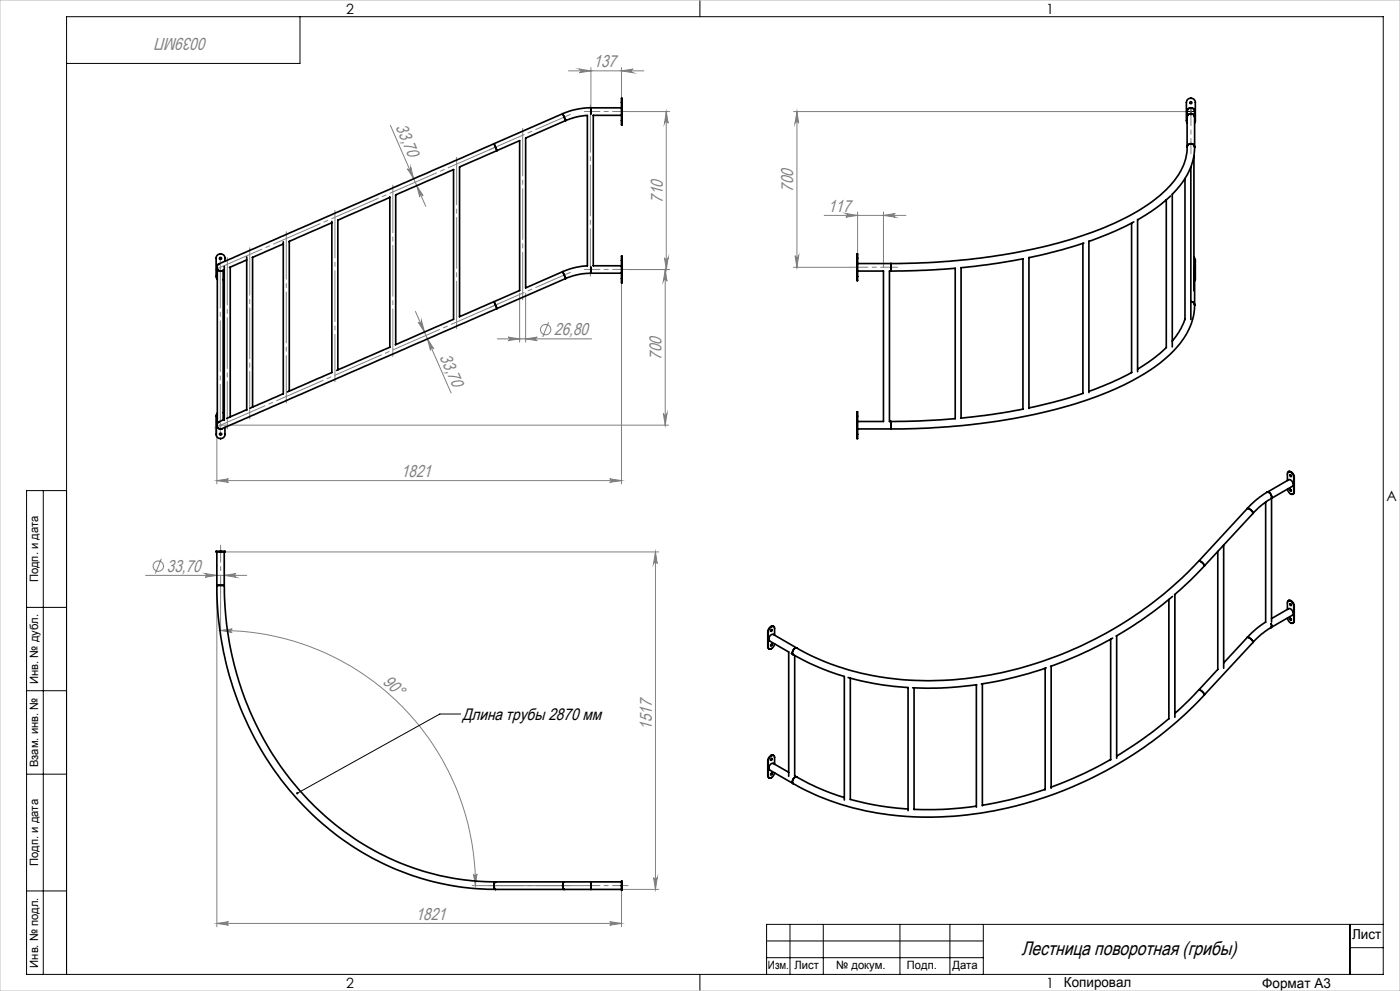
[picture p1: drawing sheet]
<svg xmlns="http://www.w3.org/2000/svg" width="420mm" height="297mm" viewBox="0 0 420 297" stroke-linecap="round" stroke-linejoin="round" font-family="sans-serif">
<g fill="none" stroke="#808080" stroke-width=".3">
<path d="M117.1 37.6l10.6 24.2M170.5 21.2h22.6M173.8 20.7l3.5 .5-3.5 .6a.55 .55 0 0 0 .5-.5 .55 .55 0 0 0-.5-.6zM177.3 20.2v12.1M186.4 20.2v12.1M186.4 21.2l3.5-.5a.55 .55 0 0 0-.5 .6 .55 .55 0 0 0 .5 .5zM188.5 33.4h12.4M199.9 33.4l.5 3.5a.55 .55 0 0 0-.5-.5 .55 .55 0 0 0-.5 .5zM199.9 33.4v47.4M238.1 33.4h118M239.1 33.4v46.7M239.1 33.4l.5 3.5a.55 .55 0 0 0-.5-.5 .55 .55 0 0 0-.6 .5z"/>
<path d="M122.2 50.6a.54 .54 0 0 0 .7 .2 .54 .54 0 0 0 .3-.6l.9 3.4zM125 55.6l1.9 3a.54 .54 0 0 0-.7-.2 .54 .54 0 0 0-.3 .7zM199.4 77.3a.55 .55 0 0 0 .5 .5 .55 .55 0 0 0 .5-.5l-.5 3.5zM238.5 76.6a.55 .55 0 0 0 .6 .5 .55 .55 0 0 0 .5-.5l-.5 3.5zM247.3 64.6h24.5M253.8 64l3.5 .6-3.5 .5a.55 .55 0 0 0 .5-.6 .55 .55 0 0 0-.5-.5zM257.3 63.5v14.2M265 64.6l3.6-.6a.55 .55 0 0 0-.6 .5 .55 .55 0 0 0 .6 .6zM265 63.5v16.6M124.6 93.3l10.7 24.5M125.4 96.5a.54 .54 0 0 0 .7 .3 .54 .54 0 0 0 .3-.7l1 3.4zM155.9 87.9v14.6"/>
<path d="M157.7 87.9v14.6M164.6 96.6l-1.8 4.4M186.4 84.8v60.2M199.6 80.8l.5 3.5a.55 .55 0 0 0-.6-.5 .55 .55 0 0 0-.5 .5zM199.6 80.8v46.6M200.9 80.8h-12.4M238.1 80.1h17.2M128.2 101.6l1.9 3a.54 .54 0 0 0-.7-.3 .54 .54 0 0 0-.2 .7zM149.2 101.6h28.3M152.4 101l3.5 .6-3.5 .5a.53 .53 0 0 0 .5-.5 .53 .53 0 0 0-.5-.6zM157.7 101.6l3.5-.6a.53 .53 0 0 0-.5 .6 .53 .53 0 0 0 .5 .5zM65.1 127.5v17.5"/>
<path d="M66.2 127.4h134.4M199 123.9a.55 .55 0 0 0 .5 .6 .55 .55 0 0 0 .6-.6l-.5 3.5zM65.1 144h121.3M65.1 144l3.4-.5a.53 .53 0 0 0-.5 .5 .53 .53 0 0 0 .5 .6zM182.9 143.5l3.5 .5-3.5 .6a.53 .53 0 0 0 .6-.6 .53 .53 0 0 0-.6-.5zM43.7 172.4h30.3M48.4 167.5l-1.8 4.4M61.6 171.9l3.5 .5-3.5 .6a.55 .55 0 0 0 .5-.5 .55 .55 0 0 0-.5-.6zM65.1 175.4v102.3M66.2 177.4v12.5M67.3 172.4l3.5-.5a.55 .55 0 0 0-.5 .6 .55 .55 0 0 0 .5 .5zM67.5 165.4h130.1"/>
<path d="M196.6 165.4l.6 3.5a.55 .55 0 0 0-.6-.5 .55 .55 0 0 0-.5 .5zM196.6 165.4v101.2M66.2 188.9l3.5-.4a.55 .55 0 0 0-.5 .5 .55 .55 0 0 0 .4 .6zM66.2 188.9a76.5 76.5 0 0 1 76.4 76.5M65.1 276.8l3.4-.6a.53 .53 0 0 0-.5 .6 .53 .53 0 0 0 .5 .5zM65.1 276.8h121.3M141.6 265.4h33.7M142 261.9a.53 .53 0 0 0 .6 .5 .53 .53 0 0 0 .5-.5l-.5 3.5zM182.9 276.2l3.5 .6-3.5 .5a.53 .53 0 0 0 .6-.5 .53 .53 0 0 0-.6-.6zM186.4 266.6h11.2M186.4 266.8v10.9M196.1 263a.55 .55 0 0 0 .5 .6 .55 .55 0 0 0 .6-.6l-.6 3.6z"/>
<circle cx="163.7" cy="98.8" r="1.56"/>
<circle cx="47.5" cy="169.7" r="1.55"/>
</g>
<path d="M0 0h420v297h-420zM65.7 127.4h1M65.8 127.1l.7 .7M66.2 126.9v1M66.5 127.1l-.7 .7" fill="none" stroke="#c0c0c0" stroke-width=".3"/>
<path d="M357.2 33.4h-1.1M357.3 33.3v-1.1M357.3 33.6v1M357.4 33.4h1.1M66.1 130.1h-.3M66.2 130v-.3M66.2 130.2v.3M66.3 130.1h.3" fill="none" stroke="#000" stroke-width=".3" stroke-dasharray="15.2 1.3 1.3 1.3"/>
<g fill="none" stroke="#000" stroke-width=".3">
<path d="M90 5v14h-70M210 0v5M357.2 33.4h.1M357.3 33.4v.1M66.1 130.1h.1M66.2 130v.2M13 147v145M20 147h-12v145h407v-287h-395v287M8 182h12M8 207h12M138.2 214h-6.3l-42.7 23.7M8 232h12"/>
<path d="M8 267h12M237 277v15M247 277v15M270 277v15M285 277v15M295 277v15M405 277v15M415 277h-185v15M210 292v5M230 282h65M230 287h65M405 284h10"/>
</g>
<path d="M269.3 80.1h-14M66.2 177.4v-14" fill="none" stroke="#808080" stroke-width=".3" stroke-dasharray="15.2 1.3 1.3 1.3" stroke-dashoffset="10.1"/>
<path d="M188.4 33.4h-13.1M357.3 33.1v13M188.4 80.8h-13.1M188.4 265.4h-13.1" fill="none" stroke="#808080" stroke-width=".3" stroke-dasharray="15.2 1.3 1.3 1.3" stroke-dashoffset="10.6"/>
<path d="M171.3 265.4h-24.6" fill="none" stroke="#808080" stroke-width=".3" stroke-dasharray="15.2 1.3 1.3 1.3" stroke-dashoffset="4.8"/>
<path d="M171.1 34.3l-24.3 10.6M171.1 81.6l-24.3 10.6" fill="none" stroke="#808080" stroke-width=".3" stroke-dasharray="15.2 1.3 1.3 1.3" stroke-dashoffset="3.9"/>
<path d="M64.4 80.9l84.3-36.8" fill="none" stroke="#808080" stroke-width=".3" stroke-dasharray="15.2 1.3 1.3 1.3" stroke-dashoffset="-.3"/>
<path d="M64.4 128.2l86.1-37.6" fill="none" stroke="#808080" stroke-width=".3" stroke-dasharray="15.2 1.3 1.3 1.3" stroke-dashoffset="-1.3"/>
<path d="M137 98.5v-51.4M156.8 89.8v-51.3M177.1 82.8v-51.4M100.5 114.4v-51.3M117.8 106.8v-51.3M66.1 129.4v-51.3M68.2 128.5v-51.3M74.9 125.6v-51.4M85.9 120.8v-51.4" fill="none" stroke="#808080" stroke-width=".3" stroke-dasharray="15.2 1.3 1.3 1.3" stroke-dashoffset="1"/>
<path d="M88.9 237.5a.36 .36 0 0 1 .5 0 .36 .36 0 0 1 0 .5 .36 .36 0 0 1-.5-.1l.3-.2-.3 .2z" fill="#000"/>
<g fill="#808080">
<path d="M199 123.9a.55 .55 0 0 0 .5 .6 .55 .55 0 0 0 .6-.6l-.5 3.5zM199.6 80.8l.5 3.5a.55 .55 0 0 0-.6-.5 .55 .55 0 0 0-.5 .5z"/>
<path d="M125 55.6l1.9 3a.54 .54 0 0 0-.7-.2 .54 .54 0 0 0-.3 .7zM122.2 50.6a.54 .54 0 0 0 .7 .2 .54 .54 0 0 0 .3-.6l.9 3.4z"/>
<path d="M142 261.9a.53 .53 0 0 0 .6 .5 .53 .53 0 0 0 .5-.5l-.5 3.5zM66.2 188.9l3.5-.4a.55 .55 0 0 0-.5 .5 .55 .55 0 0 0 .4 .6z"/>
<path d="M182.9 276.2l3.5 .6-3.5 .5a.53 .53 0 0 0 .6-.5 .53 .53 0 0 0-.6-.6zM65.1 276.8l3.4-.6a.53 .53 0 0 0-.5 .6 .53 .53 0 0 0 .5 .5z"/>
<path d="M152.4 101l3.5 .6-3.5 .5a.53 .53 0 0 0 .5-.5 .53 .53 0 0 0-.5-.6zM157.7 101.6l3.5-.6a.53 .53 0 0 0-.5 .6 .53 .53 0 0 0 .5 .5z"/>
<path d="M265 64.6l3.6-.6a.55 .55 0 0 0-.6 .5 .55 .55 0 0 0 .6 .6zM253.8 64l3.5 .6-3.5 .5a.55 .55 0 0 0 .5-.6 .55 .55 0 0 0-.5-.5z"/>
<path d="M65.1 144l3.4-.5a.53 .53 0 0 0-.5 .5 .53 .53 0 0 0 .5 .6zM182.9 143.5l3.5 .5-3.5 .6a.53 .53 0 0 0 .6-.6 .53 .53 0 0 0-.6-.5z"/>
<path d="M186.4 21.2l3.5-.5a.55 .55 0 0 0-.5 .6 .55 .55 0 0 0 .5 .5zM173.8 20.7l3.5 .5-3.5 .6a.55 .55 0 0 0 .5-.5 .55 .55 0 0 0-.5-.6z"/>
<path d="M238.5 76.6a.55 .55 0 0 0 .6 .5 .55 .55 0 0 0 .5-.5l-.5 3.5zM239.1 33.4l.5 3.5a.55 .55 0 0 0-.5-.5 .55 .55 0 0 0-.6 .5zM196.1 263a.55 .55 0 0 0 .5 .6 .55 .55 0 0 0 .6-.6l-.6 3.6zM196.6 165.4l.6 3.5a.55 .55 0 0 0-.6-.5 .55 .55 0 0 0-.5 .5z"/>
<path d="M199.4 77.3a.55 .55 0 0 0 .5 .5 .55 .55 0 0 0 .5-.5l-.5 3.5zM199.9 33.4l.5 3.5a.55 .55 0 0 0-.5-.5 .55 .55 0 0 0-.5 .5z"/>
<path d="M125.4 96.5a.54 .54 0 0 0 .7 .3 .54 .54 0 0 0 .3-.7l1 3.4zM128.2 101.6l1.9 3a.54 .54 0 0 0-.7-.3 .54 .54 0 0 0-.2 .7z"/>
<path d="M61.6 171.9l3.5 .5-3.5 .6a.55 .55 0 0 0 .5-.5 .55 .55 0 0 0-.5-.6zM67.3 172.4l3.5-.5a.55 .55 0 0 0-.5 .6 .55 .55 0 0 0 .5 .5z"/>
</g>
<g fill="none" stroke="#000" stroke-width=".5">
<path d="M168.8 34.1l.9 2M168.8 34.1l-20.6 9M169.7 36.1l3.4-1.1 3.1-.4v45.1l-3.2 .4-4.2 1.3M169.7 36.1l-12 5.3v44.9l11.1-4.9M177.3 32.3l-2.2 .1-2.8 .5-3.5 1.2M177.3 32.3v1.8zM177.3 32.3h9.1M186.4 30.7v-1.2h.2v1.2M186.4 36.2v1.2h.2v-1.2M186.4 34.6h-8.4v45.1h8.4M186.4 30.7h.2M186.4 36.2h.2"/>
<path d="M186.4 30.7v5.5M186.6 30.7v5.5M356.1 33.4v1.7M356.1 33.4a1.13 1.13 0 0 1 1.2-1.1 1.13 1.13 0 0 1 1.1 1.1M356.1 35.1a1.13 1.13 0 0 1 1.2-1 1.13 1.13 0 0 1 1.1 1M356.1 36.9l-.2-.7v-5.5a1.34 1.34 0 0 1 1.4-1.2 1.34 1.34 0 0 1 1.3 1.2v5.6l-.2 .6M356.1 35.1v9M358.4 33.4v1.7M358.4 35.1v9M116.9 59.2l-15.6 6.8 .1 44.8M116.9 59v45.1l-15.9 6.9M136.1 50.8l-17.4 7.6v44.9"/>
<path d="M136.1 50.8v44.9l-17.5 7.6M148.2 43.1l-82.5 36M148.2 43.1l.9 2M149.1 45.1l-11.2 5v44.8l10.3-4.5M149.1 45.1l6.8-2.9v44.9l-7.7 3.3M349.9 59.9v44.2M351.2 58.7a49.5 49.5 0 0 1-9.9 7.2M355.5 53.5v42.3M356.1 44.1a18.6 18.6 0 0 1-7.2 13.6 70.7 70.7 0 0 1-26.1 13.6 189.7 189.7 0 0 1-55.5 7.7M356.1 44.1a1.13 1.13 0 0 1 1.2-1 1.13 1.13 0 0 1 1.1 1M357.3 50v45.7M358.2 46.8v40.3"/>
<path d="M358.4 44.1a20 20 0 0 1-6.7 14.1v45.8M65.7 79.1a1.11 1.11 0 0 0-.6 1.5 1.11 1.11 0 0 0 1.5 .5M65.7 79.1a1.11 1.11 0 0 0-.6 1.4 1.11 1.11 0 0 0 1.5 .6M67.3 79.8v46.2M67.5 78.3v-.9a1.32 1.32 0 0 0-1.3-1.3 1.32 1.32 0 0 0-1.4 1.3v5.6l.4 .7M74 77.9l-5.2 2.2M74 77v46M75.8 77.1v44.9M85 73.1l-9.3 4.1M85 72.5v45.6M86.8 72.4v44.8M99.6 66.7l-12.9 5.7"/>
<path d="M99.6 66.4v45.3M186.4 78v-1.2h.2v1.2M186.4 78v5.5M186.4 78h.2M186.6 78v5.5M257.1 77.4v-1.3h.2v1.3M257.1 77.4v5.4M257.1 77.4h.2M257.3 79h10M257.3 77.4v5.4M267.3 79v2.2M306.9 77.6v45a196 196 0 0 1-18.6 2.7v-45.1l8.2-.9 10.5-1.7"/>
<path d="M308.7 77.1v45.3M324.9 73v44.9l-6.5 2-9.7 2.4M325.2 72.8l-6.5 2-10 2.4M326.7 72.2v45.4M339.5 66.8v44.9M340.1 66.5l-5.7 2.8-7.7 3.1M341.3 65.8v45.6M358.2 77.1l.4 .8v5.8l-.2 .5M65.2 80.6v46.3M67 81v44.9M67.3 80.9l-.7 .2M67.3 83.6l-.3 .3"/>
<path d="M69.1 80.1v44.9M148.2 90.4l.9 2.1M149.1 92.5l-82.5 36M168.8 81.4l.9 2.1M169.7 83.5l-20.6 9M177.3 81.9l-3.6 .3-4 1.3M177.3 80.1v1.8zM177.3 81.9h9.1M186.4 83.5v1.3h.2v-1.3M186.4 83.5h.2M257.1 82.8v1.3h.2v-1.3M257.1 82.8h.2"/>
<path d="M257.3 81.2h7.7v45.1h-7.7M267.3 81.2l10.4-.2 8.9-.6v45.1l-11.4 .7-7.9 .1M267.3 81.2h-.5v45.1h.5M355.5 95.6l-1.2 2.9-2.6 3.7M357.3 90.4l.7 .3 .4 .7-.4-.8zM358.2 80.1l.2 .7zM358.2 81.8l.2 .6zM358.4 80.8v1.6M358.4 91.4a21 21 0 0 1-8 15.3 73.8 73.8 0 0 1-27.2 14.1 192.7 192.7 0 0 1-55.9 7.7M358.4 82.4v9M85 118l-10 4.4M99.6 111.6l-13.4 5.9"/>
<path d="M339.5 111.6l-5.8 2.9-7 2.8M349.9 104.1l-3.9 3.4-4.7 3.1M65.2 123.8l-.4 .7v5.7a1.32 1.32 0 0 0 1.4 1.2 1.32 1.32 0 0 0 1.3-1.2v-2.1M65.7 126.4a1.13 1.13 0 0 0-.6 1.5 1.13 1.13 0 0 0 1.5 .6M67 123.7l.3 .3M67.3 125.7l-1.6 .7M74 122.8l-6 2.6M257.1 130.2v1.2h.2v-1.2M257.1 124.7v-1.3h.2v1.3M257.1 130.2h.2M257.1 124.7v5.5M257.1 124.7h.2"/>
<path d="M257.3 128.5h10M257.3 124.7v5.5M267.3 126.3v2.2M374.2 152.4a2.11 2.11 0 0 1 1.7 1.5M374.2 152.4l.1-.1a2.26 2.26 0 0 1 1.6 1.6M374.2 152.4l-14.5 15.7M375.9 153.9l-14.6 15.7M379.7 150.5v35.9l-2.7 1.9-2.8 2.7M380.2 147.5l-3.2 2.2-2.8 2.7M380.2 147.5a1.33 1.33 0 0 1 1.1 1.9 1.38 1.38 0 0 0-1.1-1.9zM380.2 147.5l6.4-3.7a1.28 1.28 0 0 1 1.1 1.9l-6.3 3.7M380.9 149.7l-3.1 2.3-1.9 1.9"/>
<path d="M381.5 149.3v37.1M386.3 146.6a1.28 1.28 0 0 0 1.8 1.3v-.4M386.5 141.4h.8M387 142.3l.3 .1v.4l-.3-.1zM387.1 142.3l.3 .5M387.1 146.6l.3 .5M387.1 141.5l-.6-.1-.2 .3-.1 2.3M387.1 141.5h.1M387.2 141.5l.7 .8 .2 .7M387.3 141.4l-.2 .1M387.3 141.4h.1M387.3 141.4l.8 .8 .2 .8"/>
<path d="M387.3 141.4l-.1 .1M388.1 143v4.5M388.3 147.5l-.5 .6M388.3 143h-.2M388.3 147.5h-.2M388.3 143v4.5M65.1 175.4a93.8 93.8 0 0 0 36 75 79.1 79.1 0 0 0 47.6 16.2M65.1 175.4h2.2M65.1 165.4v10M66.1 165.2h-1.3v.2h1.3M66.1 165.2v.2M66.1 165.2h.1"/>
<path d="M66.1 165.4h.1M66.2 165.2h1.3v.2h-1.3M66.2 165.2v.2M67.3 175.4a91.5 91.5 0 0 0 35.9 73.7 76.7 76.7 0 0 0 45.5 15.2M67.3 165.4v10M350.7 179.7v35.8M351.8 178.7a114.3 114.3 0 0 1-16.9 11.9M352.5 178.1v36.9M359.7 168.1a113.8 113.8 0 0 1-83.2 35.9 78.5 78.5 0 0 1-37.4-9.8M359.7 168.1a1.98 1.98 0 0 1 1.6 1.5M359.7 168.1a2.09 2.09 0 0 1 1.6 1.5M361.3 169.6l-4.2 4.4-4.7 4.3"/>
<path d="M365.3 165.3v35.4M367.1 163.3v37M230.3 193.8l.5 .7M230.3 189.4v4.4M230.3 189.4h.2M230.3 193.8l.2 .1M230.5 189.4v4.5M231.2 187.8l-.6 .6-.3 1M231.2 187.8l.2 .1M231.3 188.8h.1a.24 .24 0 0 1 .2 .1 .24 .24 0 0 1-.1 .3 .24 .24 0 0 1-.3-.1zM231.4 187.7l.7 .1M231.4 187.7l.1 .1"/>
<path d="M231.4 187.7l-.2 .1M231.4 193.1a.24 .24 0 0 1 .2 .3 .24 .24 0 0 1-.4 .1zM231.4 187.9l-.6 .6-.3 .9M231.5 187.8l.5-.1 .3 .3 .1 2.4M231.5 188.7l-.3 .4M231.5 193l-.3 .5M231.5 187.8l-.1 .1M232.4 193a1.41 1.41 0 0 1-1.8 1.4l-.1-.5M237.4 195.9l.5 .3M237.9 196.2l7.8 3.8 7.6 2.7v37.1M238.4 196.4v36.1M239.1 194.2a1.29 1.29 0 0 0-1.2 2"/>
<path d="M239.1 194.2a1.28 1.28 0 0 0-1.2 2M239.1 194.2l-7.1-4.1a1.29 1.29 0 0 0-1.1 2l5.7 3.3v37.3M315.3 199.7v36.6M333.2 191.6v36.1M333.8 191.2a117.9 117.9 0 0 1-18.6 8.5M335 190.5v36.8M374.2 191h.1a2.1 2.1 0 0 1 1.6 1.5M374.2 191l.4 .1a2.02 2.02 0 0 1 1.3 1.4M374.2 191l-7.1 7.7M375.9 192.5l-14.6 15.8M381.2 188.1l-2.6 1.8-2.7 2.6M381.3 186.9l.2 .8-.3 .4 .3-.4z"/>
<path d="M381.5 185.4l5.1-3a1.3 1.3 0 0 1 1.1 2l-6.5 3.7M386.3 185.2a1.37 1.37 0 0 0 1.7 1.5l.1-.5M387 185.4a.24 .24 0 0 1 .3 .1 .24 .24 0 0 1-.2 .3zM387.1 180.9l.3 .5M387.1 185.3l.3 .5M387.1 180.1l-.5-.1-.3 .3-.1 2.3M387.1 180.1l.1 .1M387.2 180.2l.7 .7 .2 .8M387.3 180l-.8 .1M387.3 180l-.2 .1M387.3 180v.1M387.3 180.1l.8 .7 .2 .8"/>
<path d="M387.3 180.1l-.1 .1M388.1 181.7v4.5M388.3 186.1l-.5 .7M388.3 181.6v4.5M388.3 181.6l-.2 .1M388.3 186.1l-.2 .1M254.4 203.1a85.4 85.4 0 0 0 18.1 3M255.1 203.2v36.4M272.4 206.1v36.9M274.2 206.2v36.4M292.9 205.2v36.7M293 205.2a100 100 0 0 1-19.2 .9"/>
<path d="M294.7 205v36.5M313.5 200.3v36.4M313.9 200.2l-9.1 2.7-10.4 2.1M350.7 215.4a112.2 112.2 0 0 1-15.7 11.2M359.7 206.8l-7.2 7M359.7 206.8h.2a2.3 2.3 0 0 1 1.4 1.5M359.7 206.8a1.98 1.98 0 0 1 1.6 1.5M361.3 208.3a115.5 115.5 0 0 1-86.9 36.5 79.4 79.4 0 0 1-36.5-10M365.3 200.6l-5.6 6.2M230.3 232.5l.5 .6M230.3 228l.2 .1M230.3 232.5h.2"/>
<path d="M230.3 228v4.5M230.5 228.1v4.4M231.2 226.4l-.6 .6-.3 1M231.2 226.4l.2 .2M231.4 226.4h.7M231.4 226.4l.1 .1M231.4 226.4h-.2M231.4 226.6l-.6 .5-.3 1M231.5 226.5l.5-.1 .3 .2 .1 2.4M231.5 227.3l-.3 .5M231.5 231.7l-.3 .4M231.5 226.5l-.1 .1"/>
<path d="M232.4 231.6a1.44 1.44 0 0 1-1.8 1.4l-.1-.5M236.6 231.5l-4.6-2.7a1.29 1.29 0 0 0-1.1 1.9l7 4.1M238.4 232.5l.7 .4M239.1 232.9l3.7 2 4.2 1.9 6.3 2.2M239.1 232.9a1.27 1.27 0 0 0-1.2 1.9M239.1 232.9a1.26 1.26 0 0 0-1.2 1.9M255.1 239.6l9 1.9 8.3 1M313.5 236.5l-9.7 3-9.1 1.8M333.2 227.6a117 117 0 0 1-17.9 8.3M292.9 241.6l-10 1h-8.7M148.7 264.3a1.61 1.61 0 0 0 0 2.3M148.7 264.3a1.62 1.62 0 0 0 0 2.3"/>
<path d="M148.7 266.6h20.6M148.7 264.3h20.6M169.3 264.3h8M169.3 266.6h8M169.3 264.3a1.61 1.61 0 0 0 0 2.3M169.3 264.3a1.62 1.62 0 0 0 0 2.3M177.3 264.3v2.3M177.3 266.6h9.1M177.3 264.3h9.1M186.4 265.4v-1.3h.2v1.3M186.4 265.5v1.3h.2v-1.3M186.4 265.4v.1"/>
<path d="M186.4 265.4h.2M186.4 265.5h.2M186.6 265.4v.1"/>
<circle cx="357.3" cy="30.8" r=".3"/>
<circle cx="66.2" cy="77.4" r=".31"/>
<circle cx="66.2" cy="130.1" r=".3"/>
<circle cx="387.2" cy="146.9" r=".26"/>
<circle cx="387.2" cy="181.3" r=".26"/>
<circle cx="231.4" cy="227.5" r=".25"/>
<circle cx="231.5" cy="232" r=".24"/>
</g>
<text font-size="5.8" x="306.4" y="286.2">Лестница поворотная (грибы)</text>
<g font-size="5.1" fill="#808080">
<text x="62.2" y="11.4" transform="rotate(-180 62.2 11.4)">0039МП</text>
<text x="178.1" y="20.1">137</text>
<text x="118.6" y="38.1" transform="rotate(66 118.6 38.1)">33,70</text>
<text x="238" y="57.4" transform="rotate(-90 238 57.4)">700</text>
<text x="198.8" y="60.8" transform="rotate(-90 198.8 60.8)">710</text>
<text x="248.4" y="63.4">117</text>
<text x="166.3" y="100.4">26,80</text>
<text x="131.9" y="107" transform="rotate(66 131.9 107)">33,70</text>
<text x="198.5" y="107.8" transform="rotate(-90 198.5 107.8)">700</text>
<text x="120.3" y="142.9">1821</text>
<text x="50.1" y="171.3">33,70</text>
<text x="114.6" y="204.7" transform="rotate(41 114.6 204.7)">90°</text>
<text x="195.5" y="218.7" transform="rotate(-90 195.5 218.7)">1517</text>
<text x="124.7" y="275.6">1821</text>
</g>
<text font-size="5" x="138.7" y="215.6">Длина трубы 2870 мм</text>
<g font-size="4.2">
<text x="103.8" y="4.2">2</text>
<text x="313.8" y="4.2">1</text>
<text x="415.9" y="150.2">A</text>
<text x="103.8" y="296.2">2</text>
<text x="313.8" y="296.2">1</text>
</g>
<g font-size="4.1">
<text x="405.6" y="281.5">Лист</text>
<text x="319.2" y="295.9">Копировал</text>
<text x="378.7" y="296">Формат А3</text>
</g>
<g font-size="3.4">
<text x="11.4" y="174.5" transform="rotate(-90 11.4 174.5)">Подп. и дата</text>
<text x="11.4" y="205" transform="rotate(-90 11.4 205)">Инв. № дубл.</text>
<text x="11.4" y="229.9" transform="rotate(-90 11.4 229.9)">Взам. инв. №</text>
<text x="11.4" y="259.5" transform="rotate(-90 11.4 259.5)">Подп. и дата</text>
<text x="11.4" y="290" transform="rotate(-90 11.4 290)">Инв. № подл.</text>
<text x="230.4" y="290.4">Изм.</text>
<text x="238.3" y="290.4">Лист</text>
<text x="250.9" y="290.4">№ докум.</text>
<text x="272.1" y="290.4">Подп.</text>
<text x="285.7" y="290.5">Дата</text>
</g>
</svg>
